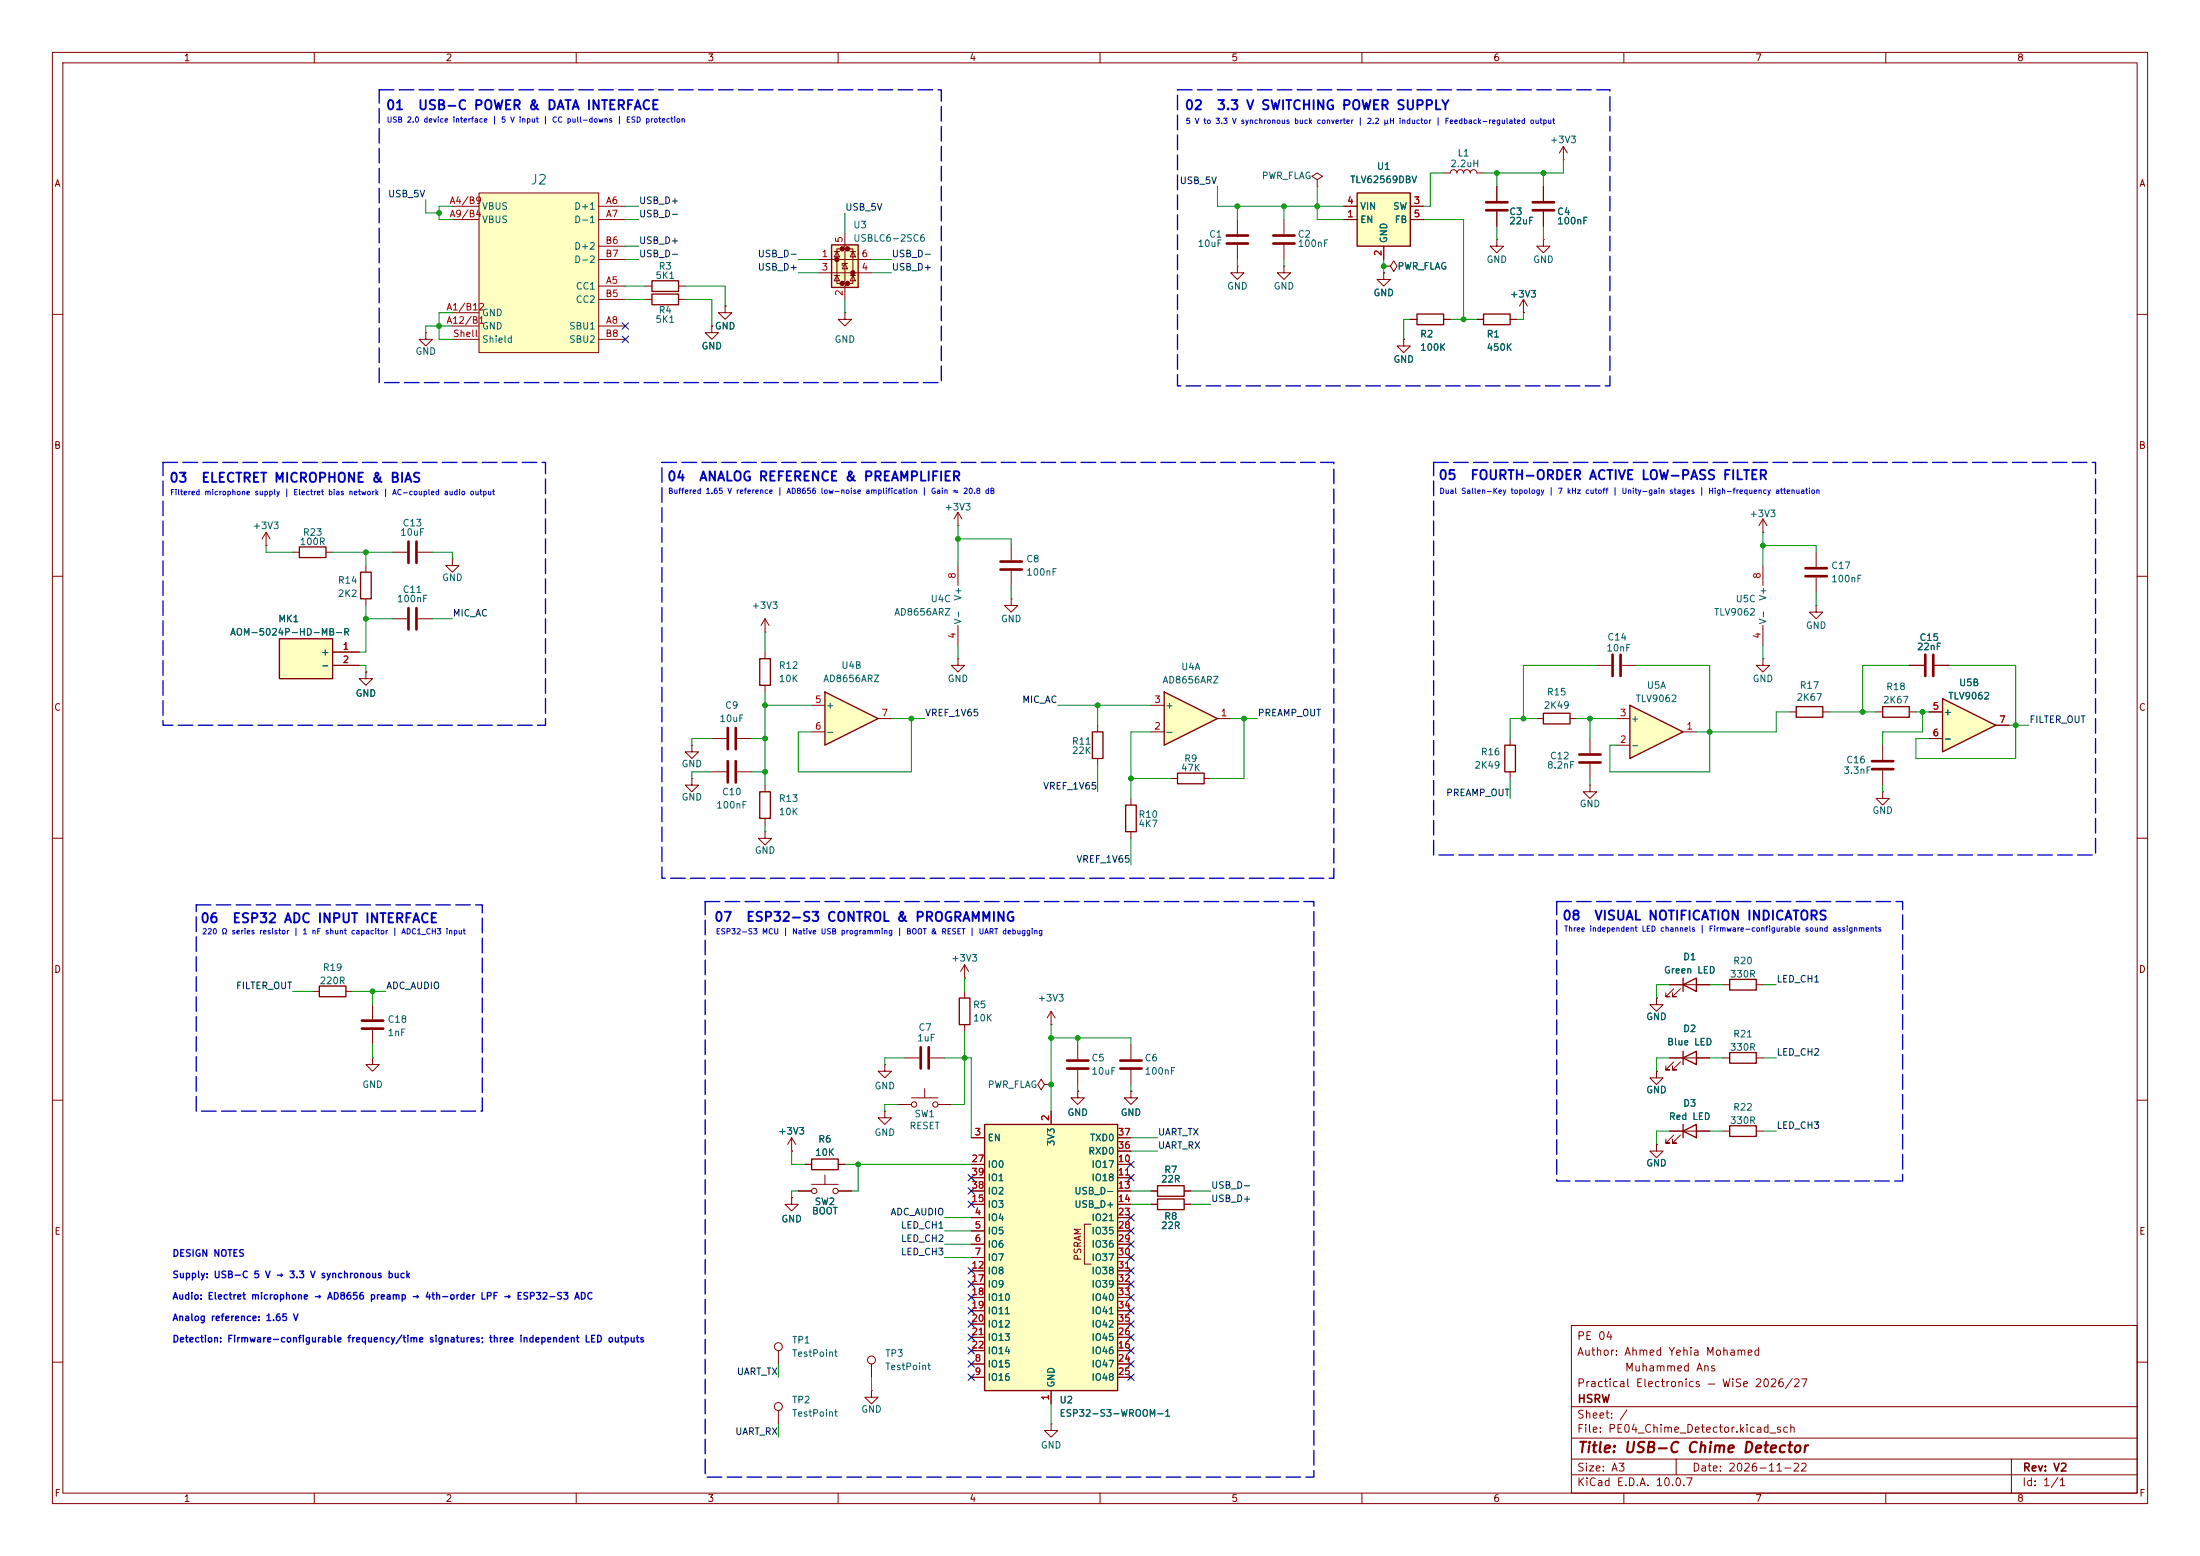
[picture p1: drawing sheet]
<svg xmlns="http://www.w3.org/2000/svg" width="420mm" height="297mm" viewBox="0 0 420 297" stroke-linecap="round" stroke-linejoin="round" font-family="sans-serif">
<g fill="none" stroke="#840000" stroke-width=".19">
<path d="M10 10h400v277h-400zM12 12h396v273h-396zM60 10v2M110 10v2M160 10v2M210 10v2M260 10v2M310 10v2M360 10v2M264.2 52.1v1.2h1.2l-1.2 1.3-1.3-1.3h1.3M264.2 52.1h.1M10 60h2"/>
<path d="M408 60h2M10 110h2M408 110h2M304.8 127h2.8M309.6 127h2.8M10 160h2M146 158.8v1.2h1.3l-1.3 1.3-1.2-1.3h1.2M146 158.8h.1M303.5 149.9v1.2h1.3l-1.3 1.3-1.2-1.3h1.2M303.5 149.9h.1M359.4 151.1v1.3h1.3l-1.3 1.3-1.3-1.3h1.3M359.4 151.1h.1"/>
<path d="M408 160h2M10 210h2M408 210h2M300 253h108v32h-108zM10 260h2M300 278.5h108M300 274.5h108M300 268.5h108M320 278.5v3M384 278.5v6.5M408 260h2M60 285v2"/>
<path d="M110 285v2M160 285v2M210 285v2M260 285v2M300 281.5h108M310 285v2M360 285v2"/>
</g>
<path d="M307.8 125v4M309.4 125v4" fill="none" stroke="#840000" stroke-width=".51"/>
<path d="M370.8 133.4l10.2 5-10.2 5.1z" fill="#ffffc2"/>
<path d="M370.8 133.4l10.2 5-10.2 5.1z" fill="none" stroke="#840000" stroke-width=".25"/>
<g fill="none" stroke="#840000" stroke-width=".19">
<path d="M285.7 35.6v2.8M285.7 45.7v1.3h1.3l-1.3 1.3-1.2-1.3h1.2M285.7 45.7h.1M285.7 40.4v2.8M294.6 45.7v1.3h1.3l-1.3 1.3-1.2-1.3h1.2M294.6 45.7h.1M336.5 125.7v1.3h-1.2l1.2 1.3 1.3-1.3h-1.3M336.5 125.7h.1M364.5 127h2.8M368.3 135.9h2.5M369.3 127h2.8M381 138.4h2.5"/>
<path d="M132.1 142.2v1.3h1.2l-1.2 1.3-1.3-1.3h1.3M132.1 142.2h.1M368.3 141h2.5M200.7 271.8v1.2h1.2l-1.2 1.3-1.3-1.3h1.3M200.7 271.8h.1"/>
</g>
<path d="M283.7 38.6h4.1M283.7 40.1h4.1M367.5 125v4M369.1 125v4" fill="none" stroke="#840000" stroke-width=".51"/>
<path d="M188 214.6h25.4v50.8h-25.4z" fill="#ffffc2"/>
<path d="M124.5 56.1h5v2.1h-5zM124.5 53.6h5v2h-5zM183.1 190.5h2.1v5.1h-2.1zM188 214.6h25.4v50.8h-25.4zM321.3 201.9l2.5-1.2v2.5zM321.3 215.9l2.5-1.3v2.6zM321.3 200.7v2.5M321.3 214.6v2.6M330.2 200.9h5.1v2h-5.1zM330.2 214.9h5.1v2h-5.1z" fill="none" stroke="#840000" stroke-width=".25"/>
<g fill="none" stroke="#840000" stroke-width=".19">
<path d="M275.6 33h1.3a.64 .64 0 0 1 .6-.6 .64 .64 0 0 1 .6 .6 .64 .64 0 0 1 .7-.6 .64 .64 0 0 1 .6 .6 .64 .64 0 0 1 .6-.6 .64 .64 0 0 1 .7 .6 .64 .64 0 0 1 .6-.6 .64 .64 0 0 1 .6 .6h1.3M294.6 35.6v2.8M298.4 30.5h.1M298.4 27.9l-.7 1.3M298.4 27.9l.8 1.3M298.4 27.9v2.6M123.2 57.2h1.3M123.2 54.6h1.3M129.5 57.2h1.3M129.5 54.6h1.3M138.4 58.4v1.3h1.3l-1.3 1.3-1.2-1.3h1.2M138.4 58.4h.1"/>
<path d="M264.2 50.8h1.2l.7-1 .6 1-.6 1-.7-1M264.2 50.8h.1M290.8 59.7h.1M290.8 57.2l-.7 1.2M290.8 57.2l.8 1.2M290.8 57.2v2.5M294.6 40.4v2.8M135.9 62.2v1.3h1.3l-1.3 1.3-1.3-1.3h1.3M135.9 62.2h.1M268 64.8v1.2h1.2l-1.2 1.3-1.3-1.3h1.3M268 64.8h.1M336.5 99.1l-.7 1.2"/>
<path d="M336.5 99.1l.8 1.2M336.5 99.1v2.5M193 114.3v1.3h-1.2l1.2 1.2 1.3-1.2h-1.3M193 114.3h.1M193 104.1v2.8M193 109v2.8M336.5 101.6h.1M336.5 108v3.8M336.5 119.4v3.8M346.7 115.6v1.2h-1.3l1.3 1.3 1.3-1.3h-1.3M346.7 115.6h.1M346.7 105.4v2.8"/>
<path d="M346.7 110.2v2.8M184.1 186.7h.1M184.1 184.2l-.7 1.2M184.1 184.2l.8 1.2M184.1 184.2v2.5M184.1 189.2v1.3M184.1 195.6v1.3M200.7 195.6h.1M200.7 193v2.6M200.7 193l-.8 1.3M200.7 193l.7 1.3M316.2 190.5v1.3h1.3l-1.3 1.2-1.2-1.2h1.2"/>
<path d="M316.2 190.5h.1M168.9 203.2v1.3h1.3l-1.3 1.2-1.3-1.2h1.3M168.9 203.2h.1M171.4 210.8h2.6M172.7 201.9h2.8M174 209.6h5.1M176.5 207.8v1.8M177.5 201.9h2.8M179.1 210.8h2.5M185.4 217.2h2.6M199.4 207l-.6-1-.7 1 .7 1 .6-1h1.3M200.7 207h.1"/>
<path d="M200.7 212.1v2.5M213.4 217.2h2.5M213.4 219.7h2.5M316.2 218.4v1.3h1.3l-1.3 1.3-1.2-1.3h1.2M316.2 218.4h.1M316.2 204.5v1.2h1.3l-1.3 1.3-1.2-1.3h1.2M316.2 204.5h.1M318.8 201.9h7.6M318.8 215.9h7.6M319.5 202.7l-1.5 1.5h.8h-.8v-.7M319.5 216.7l-1.5 1.5h.8h-.8v-.8M320.8 202.7l-1.5 1.5h.7h-.7v-.7"/>
<path d="M320.8 216.7l-1.5 1.5h.7h-.7v-.8M328.9 201.9h1.3M328.9 215.9h1.3M335.3 201.9h1.2M335.3 215.9h1.2M185.4 232.4h2.6M185.4 234.9h2.6M185.4 237.5h2.6M185.4 222.2h2.6M185.4 224.8h2.6M185.4 227.3h2.6M185.4 229.9h2.6"/>
<path d="M208.3 233.7h-1.3v7.6h1.3M213.4 232.4h2.5M213.4 234.9h2.5M213.4 237.5h2.5M213.4 222.2h2.5M213.4 224.8h2.5M213.4 227.3h2.5M213.4 229.9h2.5M185.4 240h2.6M185.4 242.6h2.6M185.4 257.8h2.6M185.4 245.1h2.6"/>
<path d="M185.4 247.6h2.6M185.4 250.2h2.6M185.4 252.7h2.6M185.4 255.3h2.6M213.4 240h2.5M213.4 242.6h2.5M213.4 257.8h2.5M213.4 245.1h2.5M213.4 247.6h2.5M213.4 250.2h2.5M213.4 252.7h2.5M213.4 255.3h2.5"/>
<path d="M185.4 260.3h2.6M185.4 262.9h2.6M200.7 265.4v2.6M213.4 260.3h2.5M213.4 262.9h2.5"/>
<circle cx="174.5" cy="210.8" r=".51"/>
<circle cx="178.6" cy="210.8" r=".51"/>
</g>
<path d="M292.6 38.6h4.1M292.6 40.1h4.1M191 107.2h4.1M191 108.7h4.1M344.7 108.5h4M344.7 110h4M175.8 199.9v4.1M177.3 199.9v4.1" fill="none" stroke="#840000" stroke-width=".51"/>
<path d="M158.7 46.7h5.1v8.2h-5.1z" fill="#ffffc2"/>
<g fill="#840000" stroke="#840000" stroke-width=".51">
<circle cx="159.8" cy="49.5" r=".25"/>
<circle cx="160.8" cy="47.5" r=".25"/>
<circle cx="160.8" cy="54.1" r=".25"/>
<circle cx="161.8" cy="47.5" r=".25"/>
<circle cx="161.8" cy="54.1" r=".25"/>
<circle cx="162.8" cy="52.1" r=".25"/>
</g>
<g fill="none" stroke="#840000" stroke-width=".19">
<path d="M156.2 49.5h10.2M156.2 52.1h10.2M159.3 52.6h1M159.3 48h1M159.8 48l.5 1h-1zM159.8 52.6l.5 1h-1zM160.8 47.5h-1v6.6h1M161.3 44.5v2.5l-.5 .5h1l-.5 .5v5.6l-.5 .5h1l-.5 .5v2.6M161.3 50.3l.5 1h-1zM161.3 59.7v1.3h1.3l-1.3 1.2-1.3-1.2h1.3M161.3 59.7h.1M161.8 50.3h-1v.4"/>
<path d="M161.8 47.5h1v6.6h-1M162.3 52.6h1M162.3 48h1M162.8 48l.5 1h-1zM162.8 52.6l.5 1h-1zM269.2 61h1.3M275.6 61h1.3M281.9 61h1.3M288.3 61h1.3M288.3 141v1.2M288.3 147.3v1.3"/>
</g>
<path d="M158.7 46.7h5.1v8.2h-5.1zM270.5 59.9h5.1v2.1h-5.1zM283.2 59.9h5.1v2.1h-5.1zM287.3 142.2h2v5.1h-2z" fill="none" stroke="#840000" stroke-width=".25"/>
<path d="M157.5 132.1l10.1 5.1-10.1 5z" fill="#ffffc2"/>
<path d="M157.5 132.1l10.1 5.1-10.1 5z" fill="none" stroke="#840000" stroke-width=".25"/>
<path d="M154.9 134.6h2.6M154.9 139.7h2.6M167.6 137.2h2.6" fill="none" stroke="#840000" stroke-width=".19"/>
<path d="M259.1 36.8h10.1v10.2h-10.1z" fill="#ffffc2"/>
<path d="M259.1 36.8h10.1v10.2h-10.1zM224.8 147.6h5.1v2h-5.1zM330.2 186.9h5.1v2.1h-5.1z" fill="none" stroke="#840000" stroke-width=".25"/>
<g fill="none" stroke="#840000" stroke-width=".19">
<path d="M251.5 34.3l1-.6-1-.7-1.1 .7 1.1 .6v1.3M251.5 35.6h.1M256.5 39.4h2.6M269.2 39.4h2.6M236.2 50.8v1.3h1.3l-1.3 1.2-1.3-1.2h1.3M236.2 50.8h.1M236.2 41.9v2.8M236.2 46.7v2.8M245.1 50.8v1.3h1.3l-1.3 1.2-1.3-1.2h1.3M245.1 50.8h.1M245.1 41.9v2.8M245.1 46.7v2.8"/>
<path d="M256.5 41.9h2.6M264.2 47v2.5M269.2 41.9h2.6M182.9 108v3.8M182.9 119.4v3.8M182.9 125.7v1.3h-1.3l1.3 1.3 1.2-1.3h-1.2M182.9 125.7h.1M223.5 148.6h1.3M229.9 148.6h1.2M205.7 199.4v2.8M215.9 199.4v2.8M328.9 188h1.3"/>
<path d="M335.3 188h1.2M205.7 208.3v1.3h1.3l-1.3 1.2-1.2-1.2h1.2M205.7 208.3h.1M205.7 204.2v2.8M215.9 208.3v1.3h1.3l-1.3 1.2-1.3-1.2h1.3M215.9 208.3h.1M215.9 204.2v2.8M151.1 228.6v1.3h1.3l-1.3 1.2-1.2-1.2h1.2M151.1 228.6h.1M148.6 269.2v2.6M166.4 265.4v1.3h1.2l-1.2 1.3-1.3-1.3h1.3M166.4 265.4h.1"/>
<path d="M166.4 260.3v2.6"/>
<circle cx="166.4" cy="259.6" r=".76"/>
<circle cx="148.6" cy="268.5" r=".76"/>
</g>
<path d="M234.2 45h4.1M234.2 46.5h4.1M243.1 45h4M243.1 46.5h4M203.7 202.4h4.1M203.7 204h4.1M213.9 202.4h4M213.9 204h4" fill="none" stroke="#840000" stroke-width=".51"/>
<path d="M222.2 132.1l10.2 5.1-10.2 5z" fill="#ffffc2"/>
<path d="M57.1 104.4h5.1v2h-5.1zM68.8 109.2h2.1v5.1h-2.1zM208.5 139.7h2.1v5.1h-2.1zM222.2 132.1l10.2 5.1-10.2 5zM294.6 136.1h5.1v2.1h-5.1zM214.9 153.7h2v5.1h-2zM61 188.2h5v2h-5zM154.9 221.2h5.1v2.1h-5.1zM221 226.3h5.1v2h-5.1z" fill="none" stroke="#840000" stroke-width=".25"/>
<g fill="none" stroke="#840000" stroke-width=".19">
<path d="M50.8 104.1h.1M50.8 101.6l-.8 1.3M50.8 101.6l.8 1.3M50.8 101.6v2.5M55.9 105.4h1.2M62.2 105.4h1.3M69.8 108v1.2M69.8 114.3v1.3M74.9 105.4h2.8M74.9 118.1h2.8M79.8 105.4h2.7M79.8 118.1h2.7"/>
<path d="M86.4 106.7v1.3h1.2l-1.2 1.2-1.3-1.2h1.3M86.4 106.7h.1M209.5 138.4v1.3M219.7 139.7h2.5M219.7 134.6h2.5M232.4 137.2h2.5M293.4 137.2h1.2M299.7 137.2h1.3M209.5 144.8v1.3M215.9 152.4v1.3M215.9 158.8v1.2M303.5 141v2.8"/>
<path d="M303.5 145.8v2.8M359.4 142.2v2.8M359.4 147.1v2.8M59.7 189.2h1.3M66 189.2h1.3M71.1 191.8v2.8M71.1 196.6v2.8M71.1 201.9v1.3h1.3l-1.3 1.3-1.3-1.3h1.3M71.1 201.9h.1M151.1 219.7h.1M151.1 217.2l-.7 1.2M151.1 217.2l.8 1.2"/>
<path d="M151.1 217.2v2.5M168.9 212.1v1.3h1.3l-1.3 1.2-1.3-1.2h1.3M168.9 212.1h.1M152.4 227.3h2.5M153.7 222.2h1.2M154.9 226.1h5.1M157.5 224.3v1.8M160 222.2h1.3M160 227.3h2.6M219.7 227.3h1.3M226.1 227.3h1.2M148.6 257.8v2.5"/>
<circle cx="155.4" cy="227.3" r=".51"/>
<circle cx="159.5" cy="227.3" r=".51"/>
<circle cx="148.6" cy="257" r=".76"/>
</g>
<path d="M78 103.4v4M78 116.1v4M79.5 103.4v4M79.5 116.1v4M301.5 144h4.1M301.5 145.5h4.1M357.4 146.8h4M357.4 145.3h4M69.1 194.8h4.1M69.1 196.3h4.1" fill="none" stroke="#840000" stroke-width=".51"/>
<path d="M53.3 121.9h10.2v7.6h-10.2z" fill="#ffffc2"/>
<path d="M53.3 121.9h10.2v7.6h-10.2z" fill="none" stroke="#840000" stroke-width=".25"/>
<path d="M63.5 124.5h5.1M63.5 127h5.1M69.8 128.3v1.2h1.3l-1.3 1.3-1.2-1.3h1.2M69.8 128.3h.1" fill="none" stroke="#840000" stroke-width=".19"/>
<path d="M91.4 36.8h22.9v30.5h-22.9z" fill="#ffffc2"/>
<path d="M91.4 36.8h22.9v30.5h-22.9z" fill="none" stroke="#800000" stroke-width=".19"/>
<g fill="none" stroke="#840000" stroke-width=".19">
<path d="M86.4 39.4h5M114.3 39.4h5.1M86.4 59.7h5M86.4 41.9h5M114.3 54.6h5.1M114.3 41.9h5.1M114.3 57.2h5.1M114.3 47h5.1M114.3 49.5h5.1M81.3 63.5v1.3h1.2l-1.2 1.2-1.3-1.2h1.3M81.3 63.5h.1M86.4 62.2h5"/>
<path d="M86.4 64.8h5M114.3 62.2h5.1M114.3 64.8h5.1M182.9 97.8l-.8 1.3M182.9 97.8l.7 1.3M182.9 97.8v2.5M146 118.1v2.6M146 118.1l-.7 1.3M146 118.1l.8 1.3M182.9 100.3h.1M146 120.7h.1M146 124.5v1.2"/>
<path d="M146 130.8v1.3M146 149.9v1.2M146 156.2v1.3M219.7 229.9h1.3M226.1 229.9h1.2"/>
</g>
<path d="M145 125.7h2.1v5.1h-2.1zM145 151.1h2.1v5.1h-2.1zM221 228.9h5.1v2h-5.1z" fill="none" stroke="#840000" stroke-width=".25"/>
<path d="M311.1 134.6l10.2 5.1-10.2 5.1z" fill="#ffffc2"/>
<path d="M311.1 134.6l10.2 5.1-10.2 5.1zM342.9 134.9h5.1v2h-5.1zM359.4 134.9h5.1v2h-5.1zM321.3 188l2.5-1.3v2.5zM321.3 186.7v2.5" fill="none" stroke="#840000" stroke-width=".25"/>
<g fill="none" stroke="#840000" stroke-width=".19">
<path d="M256.5 39.4h2.6M269.2 39.4h2.6M285.7 35.6v2.8M294.6 35.6v2.8M138.4 58.4h.1M256.5 41.9h2.6M264.2 50.8h.1M264.2 52.1h.1M264.2 47v2.5M269.2 41.9h2.6M285.7 40.4v2.8M290.8 59.7h.1"/>
<path d="M294.6 40.4v2.8M135.9 62.2h.1M268 64.8h.1M269.2 61h1.3M275.6 61h1.3M281.9 61h1.3M288.3 61h1.3M63.5 127h5.1M63.5 124.5h5.1M69.8 128.3h.1M308.6 137.2h2.5M321.3 139.7h2.5"/>
<path d="M341.6 135.9h1.3M348 135.9h1.2M358.1 135.9h1.3M364.5 135.9h1.3M364.5 127h2.8M368.3 135.9h2.5M369.3 127h2.8M381 138.4h2.5M132.1 148.6v1.3h1.2l-1.2 1.2-1.3-1.2h1.3M132.1 148.6h.1M135.9 141h2.8M135.9 147.3h2.8"/>
<path d="M140.7 141h2.8M140.7 147.3h2.8M308.6 142.2h2.5M368.3 141h2.5M316.2 190.5h.1M318.8 188h7.6M319.5 188.7l-1.5 1.5h.8h-.8v-.7M320.8 188.7l-1.5 1.5h.7h-.7v-.7M151.1 219.7h.1M185.4 217.2h2.6M200.7 212.1v2.5M205.7 208.3h.1"/>
<path d="M213.4 217.2h2.5M213.4 219.7h2.5M215.9 208.3h.1M316.2 218.4h.1M316.2 204.5h.1M318.8 201.9h2.5M318.8 215.9h2.5M323.8 201.9h2.6M323.8 215.9h2.6M151.1 228.6h.1M152.4 227.3h2.5M153.7 222.2h1.2"/>
<path d="M160 227.3h2.6M160 222.2h1.3M185.4 227.3h2.6M185.4 229.9h2.6M185.4 222.2h2.6M185.4 232.4h2.6M185.4 234.9h2.6M185.4 237.5h2.6M185.4 224.8h2.6M213.4 227.3h2.5M213.4 229.9h2.5M213.4 222.2h2.5"/>
<path d="M213.4 232.4h2.5M213.4 234.9h2.5M213.4 237.5h2.5M213.4 224.8h2.5M219.7 227.3h1.3M219.7 229.9h1.3M226.1 227.3h1.2M226.1 229.9h1.2M185.4 240h2.6M185.4 242.6h2.6M185.4 257.8h2.6M185.4 245.1h2.6"/>
<path d="M185.4 247.6h2.6M185.4 250.2h2.6M185.4 252.7h2.6M185.4 255.3h2.6M213.4 240h2.5M213.4 242.6h2.5M213.4 257.8h2.5M213.4 245.1h2.5M213.4 247.6h2.5M213.4 250.2h2.5M213.4 252.7h2.5M213.4 255.3h2.5"/>
<path d="M185.4 260.3h2.6M185.4 262.9h2.6M200.7 265.4v2.6M213.4 260.3h2.5M213.4 262.9h2.5"/>
</g>
<path d="M138.9 138.9v4.1M140.5 138.9v4.1M138.9 145.3v4.1M140.5 145.3v4.1" fill="none" stroke="#840000" stroke-width=".51"/>
<g fill="none" stroke="#009600" stroke-width=".19">
<path d="M81.3 38.1v2.5h2.5M86.4 39.4h-2.6v2.5h2.6M119.4 39.4h2.5M232.4 35.6v3.8h24.1M236.2 39.4v2.5M245.1 39.4v2.5M251.5 35.6v6.3h5M275.6 33h-2.6v6.4h-1.2M285.7 33v2.6M294.6 33v2.6M298.4 30.5v2.5h-15.2M86.4 59.7h-2.6v5.1h2.6"/>
<path d="M119.4 49.5h2.5M119.4 41.9h2.5M119.4 54.6h3.8M119.4 57.2h3.8M119.4 47h2.5M130.8 54.6h7.6v3.8M130.8 57.2h5.1v5M152.4 52.1h3.8M152.4 49.5h3.8M161.3 40.6v3.9M161.3 57.2v2.5M166.4 52.1h3.8"/>
<path d="M166.4 49.5h3.8M236.2 49.5v1.3M245.1 49.5v1.3M264.2 49.5v2.6M271.8 41.9h7.6v19.1M285.7 43.2v2.5M290.8 59.7v1.3h-1.2M294.6 43.2v2.5M86.4 62.2h-5.1v1.3M269.2 61h-1.2v3.8M276.9 61h5M50.8 104.1v1.3h5.1"/>
<path d="M63.5 105.4h11.4M69.8 105.4v2.6M69.8 115.6v8.9h-1.2M69.8 118.1h5.1M82.5 105.4h3.9v1.3M82.5 118.1h3.9M182.9 102.9h10.1v1.2M182.9 100.3v7.7M193 111.8v2.5M336.5 101.6v6.4M336.5 104.1h10.2v1.3M346.7 113v2.6"/>
<path d="M68.6 127h1.2v1.3M146 134.6h8.9M146 120.7v3.8M146 132.1v17.8M170.2 137.2h6.3M174 137.2v10.1h-21.6v-7.6h2.5M182.9 123.2v2.5M201.9 134.6h17.8M209.5 134.6v3.8M219.7 139.7h-3.8v12.7M234.9 137.2h5.1M237.5 137.2v11.4h-6.4"/>
<path d="M293.4 137.2h-5.1v3.8M301 137.2h7.6M303.5 137.2v3.8M304.8 127h-14v10.2M312.4 127h14v20.3h-19.1v-5.1h1.3M336.5 123.2v2.5M341.6 135.9h-2.5v3.8h-15.3M349.2 135.9h8.9M364.5 127h-8.9v8.9M365.8 135.9h2.5M367 135.9v3.8h-7.6v2.5M372.1 127h12.7v17.8h-19v-3.8h2.5"/>
<path d="M383.5 138.4h3.8M135.9 141h-3.8v1.2M135.9 147.3h-3.8v1.3M143.5 141h2.5M143.5 147.3h2.5M146 157.5v1.3M209.5 146.1v5M215.9 148.6h7.6M288.3 148.6v3.8M303.5 148.6v1.3M359.4 149.9v1.2M215.9 160v5.1"/>
<path d="M55.9 189.2h3.8M67.3 189.2h6.4M71.1 189.2v2.6M71.1 199.4v2.5M184.1 196.9v13.9h-2.5M184.1 186.7v2.5M200.7 195.6v16.5M200.7 198.1h15.2v1.3M205.7 198.1v1.3M318.8 188h-2.6v2.5M326.4 188h2.5M336.5 188h2.6"/>
<path d="M151.1 219.7v2.5h2.6M171.4 210.8h-2.5v1.3M172.7 201.9h-3.8v1.3M180.3 201.9h5.1v15.3M205.7 207v1.3M215.9 207v1.3M215.9 217.2h5.1M215.9 219.7h5.1M318.8 215.9h-2.6v2.5M318.8 201.9h-2.6v2.6M326.4 215.9h2.5M326.4 201.9h2.5"/>
<path d="M336.5 215.9h2.6M336.5 201.9h2.6M152.4 227.3h-1.3v1.3M161.3 222.2h24.1M163.8 222.2v5.1h-1.2M180.3 232.4h5.1M180.3 234.9h5.1M180.3 237.5h5.1M215.9 227.3h3.8M215.9 229.9h3.8M227.3 227.3h3.8M227.3 229.9h3.8"/>
<path d="M180.3 240h5.1M148.6 260.3v2.6M148.6 271.8v2.5M166.4 262.9v2.5M200.7 268v3.8"/>
</g>
<g fill="none" stroke="#000084" stroke-width=".19">
<path d="M118.8 64.2l1.2 1.2M118.8 61.6l1.2 1.2M120 64.2l-1.2 1.2M120 61.6l-1.2 1.2M184.8 224.2l1.2 1.2M184.8 226.7l1.2 1.2M184.8 229.3l1.2 1.2M186 224.2l-1.2 1.2M186 226.7l-1.2 1.2M186 229.3l-1.2 1.2M215.3 234.3l1.2 1.3M215.3 236.9l1.2 1.2"/>
<path d="M215.3 221.6l1.2 1.3M215.3 224.2l1.2 1.2M215.3 231.8l1.2 1.2M215.3 239.4l1.2 1.2M216.5 234.3l-1.2 1.3M216.5 224.2l-1.2 1.2M216.5 231.8l-1.2 1.2M216.5 236.9l-1.2 1.2M216.5 221.6l-1.2 1.3M216.5 239.4l-1.2 1.2M184.8 242l1.2 1.2M184.8 244.5l1.2 1.2"/>
<path d="M184.8 254.7l1.2 1.2M184.8 249.6l1.2 1.2M184.8 259.7l1.2 1.3M184.8 257.2l1.2 1.2M184.8 247l1.2 1.3M184.8 252.1l1.2 1.2M186 242l-1.2 1.2M186 244.5l-1.2 1.2M186 254.7l-1.2 1.2M186 249.6l-1.2 1.2M186 259.7l-1.2 1.3M186 257.2l-1.2 1.2"/>
<path d="M186 247l-1.2 1.3M186 252.1l-1.2 1.2M215.3 254.7l1.2 1.2M215.3 259.7l1.2 1.3M215.3 242l1.2 1.2M215.3 247l1.2 1.3M215.3 249.6l1.2 1.2M215.3 244.5l1.2 1.2M215.3 252.1l1.2 1.2M215.3 257.2l1.2 1.2M216.5 254.7l-1.2 1.2M216.5 259.7l-1.2 1.3"/>
<path d="M216.5 242l-1.2 1.2M216.5 247l-1.2 1.3M216.5 249.6l-1.2 1.2M216.5 244.5l-1.2 1.2M216.5 252.1l-1.2 1.2M216.5 257.2l-1.2 1.2M184.8 262.3l1.2 1.2M186 262.3l-1.2 1.2M215.3 262.3l1.2 1.2M216.5 262.3l-1.2 1.2"/>
</g>
<path d="M72.4 17.1h107.3v55.9h-107.3zM224.8 17.1h82.5v56.6h-82.5zM31.1 88.3h73v50.1h-73zM126.4 88.3h128.2v79.3h-128.2zM273.7 88.3h126.3v74.9h-126.3zM37.5 172.7h54.6v39.4h-54.6zM134.6 172.1h116.2v109.8h-116.2zM297.2 172.1h66v53.3h-66z" fill="none" stroke="#0000c2" stroke-width=".25" stroke-dasharray="2.8 1"/>
<g fill="#009600" stroke="#009600" stroke-width=".19">
<circle cx="336.5" cy="104.1" r=".46"/>
<circle cx="384.8" cy="138.4" r=".46"/>
<circle cx="236.2" cy="39.4" r=".46"/>
<circle cx="205.7" cy="198.1" r=".46"/>
<circle cx="200.7" cy="207" r=".46"/>
<circle cx="200.7" cy="198.1" r=".46"/>
<circle cx="245.1" cy="39.4" r=".46"/>
<circle cx="264.2" cy="50.8" r=".46"/>
<circle cx="251.5" cy="39.4" r=".46"/>
<circle cx="237.5" cy="137.2" r=".46"/>
<circle cx="290.8" cy="137.2" r=".46"/>
<circle cx="326.4" cy="139.7" r=".46"/>
<circle cx="303.5" cy="137.2" r=".46"/>
<circle cx="367" cy="135.9" r=".46"/>
<circle cx="355.6" cy="135.9" r=".46"/>
<circle cx="294.6" cy="33" r=".46"/>
<circle cx="285.7" cy="33" r=".46"/>
<circle cx="279.4" cy="61" r=".46"/>
<circle cx="209.5" cy="134.6" r=".46"/>
<circle cx="215.9" cy="148.6" r=".46"/>
<circle cx="174" cy="137.2" r=".46"/>
<circle cx="71.1" cy="189.2" r=".46"/>
<circle cx="163.8" cy="222.2" r=".46"/>
<circle cx="184.1" cy="201.9" r=".46"/>
<circle cx="69.8" cy="118.1" r=".46"/>
<circle cx="83.8" cy="62.2" r=".46"/>
<circle cx="69.8" cy="105.4" r=".46"/>
<circle cx="83.8" cy="40.6" r=".46"/>
<circle cx="182.9" cy="102.9" r=".46"/>
<circle cx="146" cy="147.3" r=".46"/>
<circle cx="146" cy="141" r=".46"/>
<circle cx="146" cy="134.6" r=".46"/>
</g>
<text font-size="2" fill="#840000" x="301" y="277.8">Title: USB-C Chime Detector</text>
<g font-size="1.8" fill="#0000c2">
<text x="73.6" y="21.4">01</text>
<text x="79.7" y="21.4">USB-C POWER &amp; DATA INTERFACE</text>
<text x="226.1" y="21.4">02</text>
<text x="232.1" y="21.4">3.3 V SWITCHING POWER SUPPLY</text>
<text x="32.2" y="92.5">03</text>
<text x="38.3" y="92.5">ELECTRET MICROPHONE &amp; BIAS</text>
<text x="127.2" y="92.3">04</text>
<text x="133.3" y="92.3">ANALOG REFERENCE &amp; PREAMPLIFIER</text>
<text x="274.5" y="92">05</text>
<text x="280.6" y="92">FOURTH-ORDER ACTIVE LOW-PASS FILTER</text>
<text x="38.1" y="176.6">06</text>
<text x="44.2" y="176.6">ESP32 ADC INPUT INTERFACE</text>
<text x="136.2" y="176.4">07</text>
<text x="142.3" y="176.4">ESP32-S3 CONTROL &amp; PROGRAMMING</text>
<text x="298.1" y="176.1">08</text>
<text x="304.2" y="176.1">VISUAL NOTIFICATION INDICATORS</text>
</g>
<text font-size="1.8" fill="#006464" x="101.1" y="35.7">J2</text>
<g font-size="1.5" fill="#840000">
<text x="300.9" y="256.1">PE 04</text>
<text x="300.9" y="259.1">Author: Ahmed Yehia Mohamed</text>
<text x="310.1" y="262.1">Muhammed Ans</text>
<text x="300.9" y="265.1">Practical Electronics — WiSe 2026/27</text>
<text x="301" y="268.1">HSRW</text>
<text x="300.9" y="273.8">File: PE04_Chime_Detector.kicad_sch</text>
<text x="300.9" y="271.1">Sheet: /</text>
<text x="300.9" y="281.2">Size: A3</text>
<text x="322.9" y="281.2">Date: 2026-11-22</text>
<text x="386" y="281.2">Rev: V2</text>
<text x="300.9" y="284">KiCad E.D.A. 10.0.7</text>
<text x="385.9" y="284">Id: 1/1</text>
</g>
<g font-size="1.3" fill="#840000">
<text x="35" y="12">1</text>
<text x="85" y="12">2</text>
<text x="135" y="12">3</text>
<text x="185" y="12">4</text>
<text x="235" y="12">5</text>
<text x="285" y="12">6</text>
<text x="335" y="12">7</text>
<text x="385" y="12">8</text>
<text x="10.3" y="36">A</text>
<text x="408.3" y="36">A</text>
<text x="10.2" y="86">B</text>
<text x="408.2" y="86">B</text>
<text x="10.2" y="136">C</text>
<text x="408.2" y="136">C</text>
<text x="10.2" y="186">D</text>
<text x="408.2" y="186">D</text>
<text x="10.3" y="236">E</text>
<text x="408.3" y="236">E</text>
<text x="206.7" y="240.8" transform="rotate(-90 206.7 240.8)">PSRAM</text>
<text x="10.3" y="286">F</text>
<text x="35" y="287">1</text>
<text x="85" y="287">2</text>
<text x="135" y="287">3</text>
<text x="185" y="287">4</text>
<text x="235" y="287">5</text>
<text x="285" y="287">6</text>
<text x="335" y="287">7</text>
<text x="385" y="287">8</text>
<text x="408.3" y="286">F</text>
</g>
<g font-size="1.3" fill="#006464">
<text x="295.8" y="27.6">+3V3</text>
<text x="240.8" y="34.5">PWR_FLAG</text>
<text x="257.7" y="35.3">TLV62569DBV</text>
<text x="262.8" y="32.7">U1</text>
<text x="276.8" y="32.2">2.2uH</text>
<text x="278.2" y="30.2">L1</text>
<text x="91.9" y="40.3">VBUS</text>
<text x="109.5" y="40.3">D+1</text>
<text x="259.6" y="40.3">VIN</text>
<text x="265.8" y="40.3">SW</text>
<text x="288" y="41.3">C3</text>
<text x="297.2" y="41.3">C4</text>
<text x="91.9" y="42.9">VBUS</text>
<text x="109.5" y="42.9">D-1</text>
<text x="109.5" y="48">D+2</text>
<text x="162.8" y="43.9">U3</text>
<text x="162.8" y="46.4">USBLC6-2SC6</text>
<text x="228.5" y="47.4">10uF</text>
<text x="230.7" y="45.7">C1</text>
<text x="247.6" y="45.7">C2</text>
<text x="247.6" y="47.4">100nF</text>
<text x="259.6" y="42.9">EN</text>
<text x="265.1" y="46.5" transform="rotate(-90 265.1 46.5)">GND</text>
<text x="266.1" y="42.9">FB</text>
<text x="288" y="43.1">22uF</text>
<text x="297.2" y="43.1">100nF</text>
<text x="109.5" y="50.5">D-2</text>
<text x="125" y="53.5">5K1</text>
<text x="125.6" y="51.8">R3</text>
<text x="266.7" y="51.8">PWR_FLAG</text>
<text x="283.7" y="50.5">GND</text>
<text x="292.6" y="50.5">GND</text>
<text x="109.8" y="55.6">CC1</text>
<text x="109.8" y="58.1">CC2</text>
<text x="234.2" y="55.6">GND</text>
<text x="243" y="55.6">GND</text>
<text x="262.1" y="56.8">GND</text>
<text x="288.2" y="57.1">+3V3</text>
<text x="91.9" y="60.7">GND</text>
<text x="91.9" y="63.2">GND</text>
<text x="91.9" y="65.7">Shield</text>
<text x="108.5" y="63.2">SBU1</text>
<text x="108.5" y="65.7">SBU2</text>
<text x="125" y="61.9">5K1</text>
<text x="125.6" y="60.1">R4</text>
<text x="136.4" y="63.2">GND</text>
<text x="159.2" y="65.7">GND</text>
<text x="271" y="64.7">R2</text>
<text x="283.7" y="64.7">R1</text>
<text x="79.2" y="68">GND</text>
<text x="133.8" y="67">GND</text>
<text x="265.9" y="69.5">GND</text>
<text x="271" y="67.3">100K</text>
<text x="283.7" y="67.3">450K</text>
<text x="48.1" y="101.3">+3V3</text>
<text x="76.8" y="100.8">C13</text>
<text x="180.2" y="97.7">+3V3</text>
<text x="333.9" y="99">+3V3</text>
<text x="57.1" y="104.3">100R</text>
<text x="57.7" y="102.6">R23</text>
<text x="76.3" y="102.6">10uF</text>
<text x="195.8" y="107.6">C8</text>
<text x="64.4" y="111.7">R14</text>
<text x="76.8" y="113.5">C11</text>
<text x="84.3" y="111.2">GND</text>
<text x="195.8" y="110.2">100nF</text>
<text x="349.5" y="108.9">C17</text>
<text x="349.5" y="111.5">100nF</text>
<text x="53" y="119.1">MK1</text>
<text x="64.4" y="114.2">2K2</text>
<text x="75.7" y="115.3">100nF</text>
<text x="143.4" y="116.5">+3V3</text>
<text x="170.6" y="117.8">AD8656ARZ</text>
<text x="177.6" y="115.3">U4C</text>
<text x="183.8" y="119.3" transform="rotate(-90 183.8 119.3)">V-</text>
<text x="183.8" y="114.8" transform="rotate(-90 183.8 114.8)">V+</text>
<text x="191" y="119.1">GND</text>
<text x="327.1" y="117.8">TLV9062</text>
<text x="331.2" y="115.3">U5C</text>
<text x="337.5" y="119.3" transform="rotate(-90 337.5 119.3)">V-</text>
<text x="337.5" y="114.8" transform="rotate(-90 337.5 114.8)">V+</text>
<text x="43.8" y="121.6">AOM-5024P-HD-MB-R</text>
<text x="61.2" y="125.4">+</text>
<text x="306.6" y="124.7">10nF</text>
<text x="306.8" y="122.6">C14</text>
<text x="344.6" y="120.3">GND</text>
<text x="365.8" y="124.4">22nF</text>
<text x="366.3" y="122.6">C15</text>
<text x="61.2" y="128">-</text>
<text x="148.6" y="128">R12</text>
<text x="148.6" y="130.5">10K</text>
<text x="157.1" y="130.5">AD8656ARZ</text>
<text x="160.5" y="128">U4B</text>
<text x="180.8" y="130.5">GND</text>
<text x="221.8" y="130.8">AD8656ARZ</text>
<text x="225.4" y="128.2">U4A</text>
<text x="314.3" y="131.8">U5A</text>
<text x="334.5" y="130.5">GND</text>
<text x="343.5" y="131.8">R17</text>
<text x="373.9" y="131.3">U5B</text>
<text x="67.8" y="133.3">GND</text>
<text x="138.3" y="135.6">C9</text>
<text x="157.6" y="135.6">+</text>
<text x="222.4" y="135.6">+</text>
<text x="294.6" y="135.6">2K49</text>
<text x="295.2" y="133">R15</text>
<text x="312.1" y="134.3">TLV9062</text>
<text x="342.9" y="134.1">2K67</text>
<text x="359.4" y="134.6">2K67</text>
<text x="360" y="132">R18</text>
<text x="370.9" y="136.9">+</text>
<text x="371.8" y="133.8">TLV9062</text>
<text x="137.2" y="138.1">10uF</text>
<text x="157.6" y="140.7">-</text>
<text x="204.5" y="142.4">R11</text>
<text x="222.4" y="140.7">-</text>
<text x="311.3" y="143.2">-</text>
<text x="311.3" y="138.1">+</text>
<text x="370.9" y="141.9">-</text>
<text x="130" y="146.8">GND</text>
<text x="204.5" y="144.2">22K</text>
<text x="225.4" y="147.5">47K</text>
<text x="226" y="145.7">R9</text>
<text x="281.4" y="147">2K49</text>
<text x="282.6" y="144.5">R16</text>
<text x="295.2" y="147">8.2nF</text>
<text x="295.8" y="145.2">C12</text>
<text x="351.8" y="148">3.3nF</text>
<text x="352.4" y="146">C16</text>
<text x="130" y="153.1">GND</text>
<text x="136.6" y="154.6">100nF</text>
<text x="137.7" y="152.1">C10</text>
<text x="148.6" y="153.4">R13</text>
<text x="148.6" y="155.9">10K</text>
<text x="301.5" y="154.4">GND</text>
<text x="357.3" y="155.6">GND</text>
<text x="217.2" y="156.4">R10</text>
<text x="217.2" y="158.2">4K7</text>
<text x="144" y="163.3">GND</text>
<text x="61.5" y="185.6">R19</text>
<text x="181.5" y="183.8">+3V3</text>
<text x="321.2" y="183.6">D1</text>
<text x="330.8" y="184.4">R20</text>
<text x="60.9" y="188.2">220R</text>
<text x="198" y="191.5">+3V3</text>
<text x="317.6" y="186.1">Green LED</text>
<text x="330.2" y="186.9">330R</text>
<text x="73.9" y="195.5">C18</text>
<text x="175.2" y="197.1">C7</text>
<text x="185.7" y="192.7">R5</text>
<text x="185.7" y="195.3">10K</text>
<text x="314.2" y="195">GND</text>
<text x="321.2" y="197.3">D2</text>
<text x="73.9" y="198.1">1nF</text>
<text x="175" y="199.1">1uF</text>
<text x="208.3" y="202.9">C5</text>
<text x="218.4" y="202.9">C6</text>
<text x="318.2" y="199.8">Blue LED</text>
<text x="330.2" y="200.9">330R</text>
<text x="330.8" y="198.3">R21</text>
<text x="69.1" y="208">GND</text>
<text x="166.8" y="208.2">GND</text>
<text x="188.4" y="208">PWR_FLAG</text>
<text x="208.3" y="205.4">10uF</text>
<text x="218.4" y="205.4">100nF</text>
<text x="314.2" y="209">GND</text>
<text x="173.5" y="215.8">RESET</text>
<text x="174.5" y="213.6">SW1</text>
<text x="203.7" y="213.3">GND</text>
<text x="213.8" y="213.3">GND</text>
<text x="318.5" y="214.1">Red LED</text>
<text x="321.2" y="211.5">D3</text>
<text x="330.2" y="214.8">330R</text>
<text x="330.8" y="212.3">R22</text>
<text x="148.5" y="216.9">+3V3</text>
<text x="155.5" y="220.9">10K</text>
<text x="156.1" y="218.4">R6</text>
<text x="166.8" y="217.1">GND</text>
<text x="188.4" y="218.1">EN</text>
<text x="201.6" y="218.9" transform="rotate(-90 201.6 218.9)">3V3</text>
<text x="207.7" y="220.7">RXD0</text>
<text x="208" y="218.1">TXD0</text>
<text x="188.4" y="223.2">IO0</text>
<text x="188.4" y="225.8">IO1</text>
<text x="208.3" y="223.2">IO17</text>
<text x="208.3" y="225.8">IO18</text>
<text x="221.5" y="226">22R</text>
<text x="222.2" y="224.2">R7</text>
<text x="314.2" y="223">GND</text>
<text x="149.1" y="233.6">GND</text>
<text x="154.9" y="232.1">BOOT</text>
<text x="155.4" y="230.3">SW2</text>
<text x="188.4" y="233.4">IO4</text>
<text x="188.4" y="230.8">IO3</text>
<text x="188.4" y="228.3">IO2</text>
<text x="205" y="228.3">USB_D-</text>
<text x="205" y="230.8">USB_D+</text>
<text x="208.3" y="233.4">IO21</text>
<text x="222.2" y="233.1">R8</text>
<text x="188.4" y="235.9">IO5</text>
<text x="188.4" y="238.5">IO6</text>
<text x="208.3" y="235.9">IO35</text>
<text x="208.3" y="238.5">IO36</text>
<text x="221.5" y="234.9">22R</text>
<text x="188.4" y="241">IO7</text>
<text x="188.4" y="243.5">IO8</text>
<text x="208.3" y="241">IO37</text>
<text x="208.3" y="243.5">IO38</text>
<text x="188.4" y="246.1">IO9</text>
<text x="188.4" y="248.6">IO10</text>
<text x="188.4" y="251.2">IO11</text>
<text x="208.3" y="246.1">IO39</text>
<text x="208.3" y="248.6">IO40</text>
<text x="208.3" y="251.2">IO41</text>
<text x="151.1" y="256.7">TP1</text>
<text x="188.4" y="253.7">IO12</text>
<text x="188.4" y="256.2">IO13</text>
<text x="208.3" y="256.2">IO45</text>
<text x="208.3" y="253.7">IO42</text>
<text x="151.1" y="259.3">TestPoint</text>
<text x="168.9" y="259.3">TP3</text>
<text x="168.9" y="261.8">TestPoint</text>
<text x="188.4" y="261.3">IO15</text>
<text x="188.4" y="263.9">IO16</text>
<text x="188.4" y="258.8">IO14</text>
<text x="208.3" y="258.8">IO46</text>
<text x="208.3" y="261.3">IO47</text>
<text x="208.3" y="263.9">IO48</text>
<text x="151.1" y="268.2">TP2</text>
<text x="164.3" y="269.9">GND</text>
<text x="201.6" y="264.9" transform="rotate(-90 201.6 264.9)">GND</text>
<text x="202.2" y="268.2">U2</text>
<text x="151.1" y="270.7">TestPoint</text>
<text x="202.2" y="270.7">ESP32-S3-WROOM-1</text>
<text x="198.6" y="276.8">GND</text>
</g>
<g font-size="1.3" fill="#0f0f0f">
<text x="225.1" y="35.4">USB_5V</text>
<text x="74" y="38">USB_5V</text>
<text x="121.9" y="41.8">USB_D-</text>
<text x="121.9" y="39.2">USB_D+</text>
<text x="161.3" y="40.5">USB_5V</text>
<text x="121.9" y="46.9">USB_D+</text>
<text x="121.9" y="49.4">USB_D-</text>
<text x="144.6" y="51.9">USB_D+</text>
<text x="144.6" y="49.4">USB_D-</text>
<text x="170.2" y="51.9">USB_D+</text>
<text x="170.2" y="49.4">USB_D-</text>
<text x="86.3" y="118">MIC_AC</text>
<text x="176.5" y="137">VREF_1V65</text>
<text x="195.1" y="134.5">MIC_AC</text>
<text x="240" y="137">PREAMP_OUT</text>
<text x="387.3" y="138.3">FILTER_OUT</text>
<text x="199" y="151">VREF_1V65</text>
<text x="276" y="152.3">PREAMP_OUT</text>
<text x="205.4" y="165">VREF_1V65</text>
<text x="44.9" y="189.1">FILTER_OUT</text>
<text x="73.6" y="189.1">ADC_AUDIO</text>
<text x="339.1" y="187.8">LED_CH1</text>
<text x="339.1" y="201.8">LED_CH2</text>
<text x="339.1" y="215.8">LED_CH3</text>
<text x="221" y="217">UART_TX</text>
<text x="221" y="219.6">UART_RX</text>
<text x="231.1" y="227.2">USB_D-</text>
<text x="169.9" y="232.3">ADC_AUDIO</text>
<text x="231.1" y="229.7">USB_D+</text>
<text x="171.9" y="239.9">LED_CH3</text>
<text x="171.9" y="234.8">LED_CH1</text>
<text x="171.9" y="237.4">LED_CH2</text>
<text x="140.6" y="262.8">UART_TX</text>
<text x="140.3" y="274.2">UART_RX</text>
</g>
<g font-size="1.3" fill="#a90000">
<text x="85.7" y="39.2">A4/B9</text>
<text x="85.7" y="41.8">A9/B4</text>
<text x="115.6" y="39.2">A6</text>
<text x="115.6" y="41.8">A7</text>
<text x="257.1" y="41.8">1</text>
<text x="257.1" y="39.2">4</text>
<text x="269.8" y="39.2">3</text>
<text x="269.8" y="41.8">5</text>
<text x="115.5" y="46.9">B6</text>
<text x="161.2" y="46.5" transform="rotate(-90 161.2 46.5)">5</text>
<text x="115.5" y="49.4">B7</text>
<text x="156.7" y="49.4">1</text>
<text x="156.7" y="51.9">3</text>
<text x="164.4" y="51.9">4</text>
<text x="164.4" y="49.4">6</text>
<text x="264" y="49" transform="rotate(-90 264 49)">2</text>
<text x="85.1" y="59.6">A1/B12</text>
<text x="115.5" y="57">B5</text>
<text x="115.6" y="54.5">A5</text>
<text x="161.2" y="56.6" transform="rotate(-90 161.2 56.6)">2</text>
<text x="85.1" y="62.1">A12/B1</text>
<text x="86.4" y="64.6">Shell</text>
<text x="115.5" y="64.6">B8</text>
<text x="115.6" y="62.1">A8</text>
<text x="182.7" y="110.6" transform="rotate(-90 182.7 110.6)">8</text>
<text x="336.4" y="110.6" transform="rotate(-90 336.4 110.6)">8</text>
<text x="65.3" y="124.3">1</text>
<text x="182.7" y="122" transform="rotate(-90 182.7 122)">4</text>
<text x="336.4" y="122" transform="rotate(-90 336.4 122)">4</text>
<text x="65.3" y="126.9">2</text>
<text x="155.5" y="134.5">5</text>
<text x="168.2" y="137">7</text>
<text x="220.2" y="134.5">3</text>
<text x="232.9" y="137">1</text>
<text x="309.1" y="137">3</text>
<text x="368.8" y="135.8">5</text>
<text x="155.5" y="139.6">6</text>
<text x="220.2" y="139.6">2</text>
<text x="309.1" y="142.1">2</text>
<text x="321.8" y="139.6">1</text>
<text x="368.8" y="140.8">6</text>
<text x="381.5" y="138.3">7</text>
<text x="200.5" y="214.1" transform="rotate(-90 200.5 214.1)">2</text>
<text x="186" y="217">3</text>
<text x="213.3" y="219.6">36</text>
<text x="213.3" y="217">37</text>
<text x="185.4" y="222.1">27</text>
<text x="185.4" y="227.2">38</text>
<text x="185.4" y="224.7">39</text>
<text x="213.3" y="222.1">10</text>
<text x="213.3" y="224.7">11</text>
<text x="213.3" y="227.2">13</text>
<text x="185.4" y="229.7">15</text>
<text x="186" y="232.3">4</text>
<text x="213.3" y="229.7">14</text>
<text x="213.3" y="232.3">23</text>
<text x="186" y="234.8">5</text>
<text x="186" y="237.4">6</text>
<text x="186" y="239.9">7</text>
<text x="213.3" y="234.8">28</text>
<text x="213.3" y="237.4">29</text>
<text x="213.3" y="239.9">30</text>
<text x="185.4" y="242.4">12</text>
<text x="185.4" y="245">17</text>
<text x="213.3" y="242.4">31</text>
<text x="213.3" y="245">32</text>
<text x="185.4" y="247.5">18</text>
<text x="185.4" y="250.1">19</text>
<text x="213.3" y="247.5">33</text>
<text x="213.3" y="250.1">34</text>
<text x="185.4" y="252.6">20</text>
<text x="185.4" y="255.1">21</text>
<text x="185.4" y="257.7">22</text>
<text x="213.3" y="257.7">16</text>
<text x="213.3" y="255.1">26</text>
<text x="213.3" y="252.6">35</text>
<text x="186" y="260.2">8</text>
<text x="186" y="262.8">9</text>
<text x="213.3" y="260.2">24</text>
<text x="213.3" y="262.8">25</text>
<text x="200.5" y="267.4" transform="rotate(-90 200.5 267.4)">1</text>
</g>
<g font-size="1.3" fill="#0000c2">
<text x="32.8" y="240.2">DESIGN NOTES</text>
<text x="32.8" y="244.3">Supply: USB-C 5 V → 3.3 V synchronous buck</text>
<text x="32.8" y="248.4">Audio: Electret microphone → AD8656 preamp → 4th-order LPF → ESP32-S3 ADC</text>
<text x="32.8" y="252.4">Analog reference: 1.65 V</text>
<text x="32.8" y="256.5">Detection: Firmware-configurable frequency/time signatures; three independent LED outputs</text>
</g>
<g font-size="1" fill="#0000c2">
<text x="73.7" y="23.6">USB 2.0 device interface | 5 V input | CC pull-downs | ESD protection</text>
<text x="226.2" y="23.9">5 V to 3.3 V synchronous buck converter | 2.2 µH inductor | Feedback-regulated output</text>
<text x="32.4" y="94.8">Filtered microphone supply | Electret bias network | AC-coupled audio output</text>
<text x="127.4" y="94.5">Buffered 1.65 V reference | AD8656 low-noise amplification | Gain ≈ 20.8 dB</text>
<text x="274.7" y="94.5">Dual Sallen-Key topology | 7 kHz cutoff | Unity-gain stages | High-frequency attenuation</text>
<text x="38.5" y="178.6">220 Ω series resistor | 1 nF shunt capacitor | ADC1_CH3 input</text>
<text x="136.6" y="178.6">ESP32-S3 MCU | Native USB programming | BOOT &amp; RESET | UART debugging</text>
<text x="298.5" y="178.1">Three independent LED channels | Firmware-configurable sound assignments</text>
</g>
</svg>
